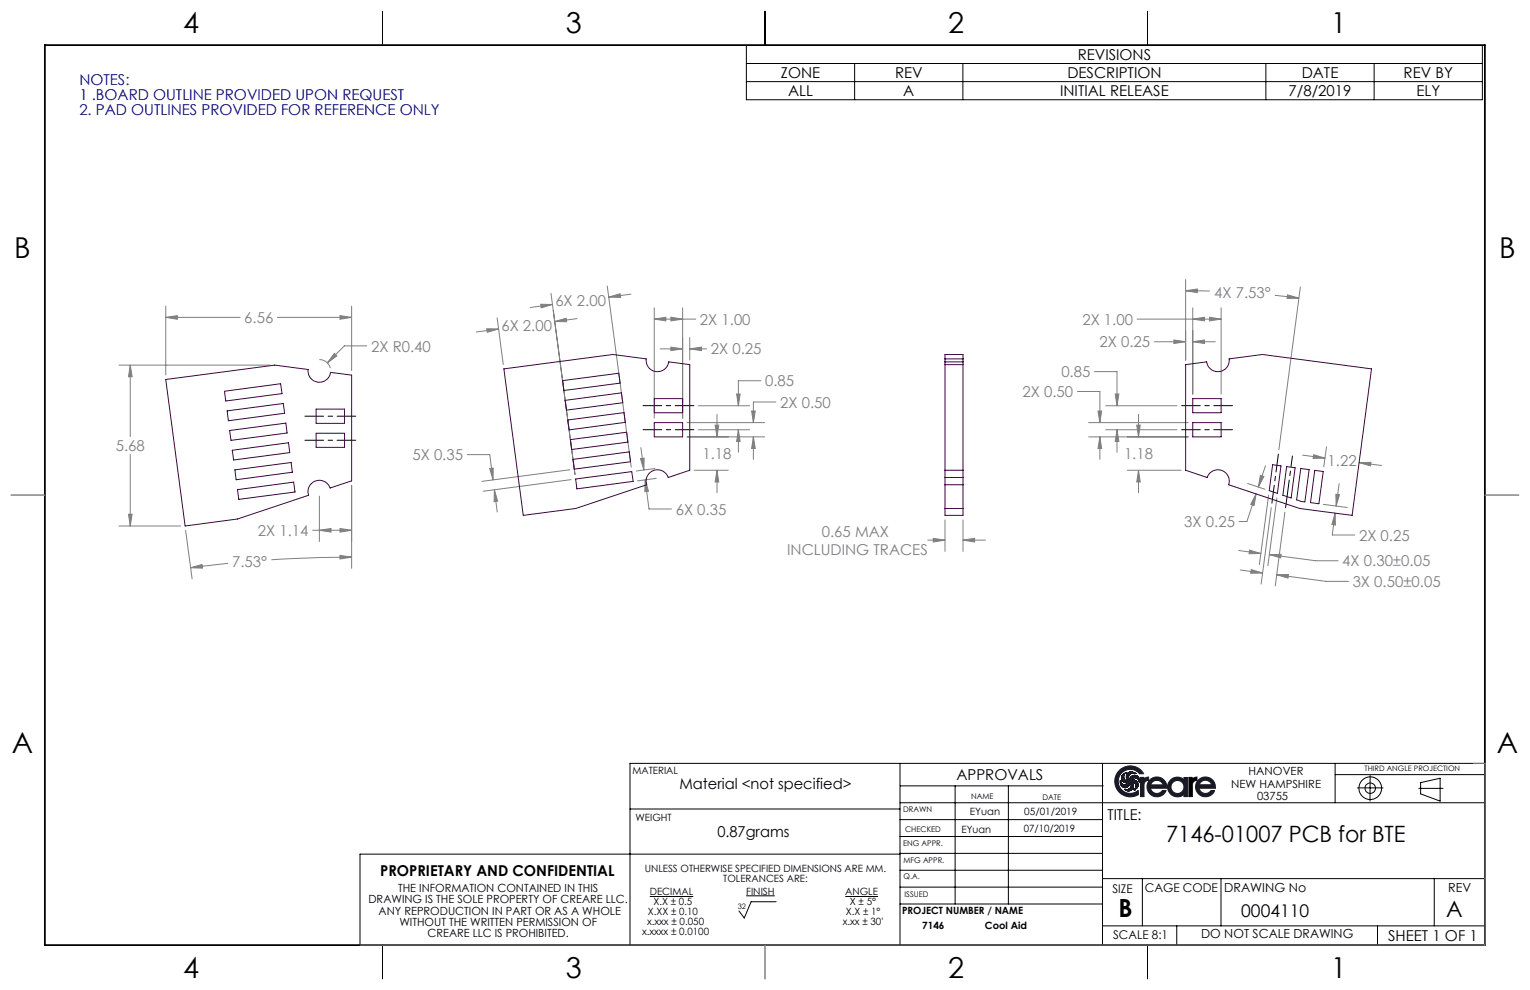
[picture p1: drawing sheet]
<svg xmlns="http://www.w3.org/2000/svg" width="432mm" height="279mm" viewBox="0 0 432 279" stroke-linecap="round" stroke-linejoin="round" font-family="sans-serif">
<g fill="none" stroke="#191924" stroke-width=".28">
<path d="M316.5 219.8l.1 .1M316.6 219.3l-.1 .1M316.7 218.9l-.1 1.1 .6 .7M316.7 218.9h.1M316.8 218.8h.1M317.1 219.3v.1M317.1 219.1v.1M317.2 219.6l.7 .8M317.2 218.8v.1M317.2 219.5v.2M317.2 218.9v.6M317.3 219.8v.1"/>
<path d="M317.3 218.5v.1M317.6 218.2l-.4 .6M317.6 218.1l-.9 .8M317.6 218.2h.1M317.6 218.1h.1M317.6 218.1v.1M317.9 219.5h.1M318 219.7v.1M318.1 218.4v.1M318.2 218.3l-.1 .1M318.2 218.3l.2-.2a1.64 1.64 0 0 1 1.9 .2M318.2 218.3l-.3 .6v.8l.7 .8"/>
<path d="M318.5 219.7h.1M318.5 219.3v.1M318.5 218v.1M318.5 219.1h.1M318.6 220h.1M318.6 218.9h.1M318.7 217.9h.1M318.7 218.7v.1M318.9 219.7h.1M319.1 217.8l-.1 .1M319.1 218.4h.1M319.2 219.9l-.2 .4"/>
<path d="M319.2 218.3h.1M319.3 219.9v-.1a1.32 1.32 0 0 1 2.1 .4l.2 .5M319.3 219.9h-.1M319.3 218.3h.1M319.4 219.7h.1M319.4 219v.1M319.5 217.8v.1M319.6 219.6h.1M319.7 217.9h.1M319.7 219.6h.1M319.8 218.9h.1M320.3 218.3l-.2-.1a1.29 1.29 0 0 0-1.4 .6 1.29 1.29 0 0 0 .1 1.5h-.1"/>
<path d="M320.3 218.3h.1M320.6 218.9l-.5-.1-.8 .3-.4 .5-.1 .7M320.6 219.6h.1M320.6 218.9h.1M320.7 218.9l.8 .9M320.8 219.6l.1 .1M321 219.7v.1M321.2 219.9l.1 .2M321.3 219.4h.1M321.4 219.5h.1M321.5 219.7l.1 1M321.6 218.4a3.4 3.4 0 0 0-4.8-.4 3.4 3.4 0 0 0-.4 4.8 3.4 3.4 0 0 0 4.9 .3v.1"/>
<path d="M321.6 218.4h1.2a4.4 4.4 0 0 0-6-1.7 4.4 4.4 0 0 0-1.6 6 4.4 4.4 0 0 0 6.1 1.5M322 219.4v5.4M322 219.4h.8v.3M324.2 219.4l-1.4 .3M324.2 219.4v.8M335.1 219.5l-.9-.1-.1 .5a2.81 2.81 0 0 0-3.8 .3 2.81 2.81 0 0 0 0 3.8 2.81 2.81 0 0 0 3.8 .3l.1 .5h.9v-5.3M335.5 219.5l.9-.1 .2 .4 1.2-.5v.9M335.5 219.5v5.2M316.2 220.4h.1M316.2 220.4v.9M316.2 220.4v.1M316.2 221.2l.3 .6 .9 .4 .6-.1 .7-.5"/>
<path d="M316.2 220.5l.6 .8 1.1 .2M316.3 221.4v.1M316.4 221h.1M316.5 221.7v.1M316.6 221.9h.1M316.7 220.1h.1M316.8 221.3l.1 .1M316.9 221.4h.1M317 220.5v.1M317 221.5h.1M317.1 220.6v.1M317.2 220.7h.1"/>
<path d="M317.2 220.7l.5 .2M317.3 221.5h.1M317.4 222.8h1M317.4 222.8h.1M317.4 222.8l.8 .4 1-.1M317.5 220.9h.6l.6-.2-.1 .2M317.6 222.2h.1M317.7 220.3h.1M317.9 220.4v.1M317.9 220.5h.7M318.3 222h-.1M318.3 220.9h.1"/>
<path d="M318.4 221.3h-.1M318.4 221.9l-.1 .1M318.4 222.8h-.1M318.6 221v.1M318.6 220.5h.1M318.6 220.9l-.8 .6M318.7 221.7h-.1M318.8 221.5h.1M318.8 222.6h-.1M318.8 223.2h.1M318.9 223.1h.1M318.9 221.1v.1"/>
<path d="M318.9 220.7h.1M318.9 220.7l-.2 .9M319 220.7l.2 .4v.8l-.2 .5-.6 .4M319 220.3a1.38 1.38 0 0 1 1.9 .4M319.1 222.3h-.1M319.1 220.5v.1M319.2 221v.1M319.2 222.1h-.1M319.2 222h.1M319.2 223v.1M319.2 221.2h.1M319.4 222.8v.1"/>
<path d="M319.6 221h.1M319.6 222.7h-.1M319.6 220.5l.1 .1M319.7 222.6l-.5 .4M319.7 221.1h.1M319.7 222.6h.1M319.7 222.4v.2M319.8 222.4h-.1M319.8 221.4h.1M319.8 222.2v.2M319.9 220.7h.1M320 220.7l.1 .1"/>
<path d="M320.1 222.9h.1M320.1 222.8v.1M320.1 220.2h.1M320.3 220.9l-.5-.3h-.7h.1a1.39 1.39 0 0 1 .6 1.7M320.3 220.9v.1M320.3 221l.3 .4v.7M320.4 222.5h.1M320.5 220.3h.1M320.5 222.3l-.4 .6M320.5 222.2v.1M320.6 221.5v.1M320.6 222.1l-.1 .1"/>
<path d="M320.6 222v.1M320.9 220.7l.3 .5M321 220.7v.1M321 222.2v.1M321.1 220.9h.1M321.1 221.9l-.4 .6-.6 .4M321.1 221v.9M321.2 221.8l-.1 .1M321.3 223.2v1M321.3 220.1v.1M321.6 220.7h.1M321.6 220.6h.1"/>
<path d="M324.2 220.2a1.47 1.47 0 0 0-1.3 1.2v3.4h-.9M324.7 221.5a1.83 1.83 0 0 1 1.8-1.3 1.83 1.83 0 0 1 1.7 1.3M324.7 221.5h3.5M324.8 222.5h-.1a1.86 1.86 0 0 0 1.5 1.4 1.86 1.86 0 0 0 1.9-.8h.9M324.8 222.5h4.4a2.8 2.8 0 0 0-3.3-3.1 2.8 2.8 0 0 0-1.9 4.1 2.8 2.8 0 0 0 4.5 .5l.6-.8-.1-.1M335.5 224.7l.9 .1M336.5 224.7l-.1 .1M336.5 221.4v3.3M337.8 220.2a1.47 1.47 0 0 0-1.3 1.2M338.4 222.5a1.88 1.88 0 0 0 1.5 1.4 1.88 1.88 0 0 0 1.9-.8M338.4 222.5h4.5a2.79 2.79 0 0 0-3.1-3.1 2.79 2.79 0 0 0-2.3 3.7 2.79 2.79 0 0 0 4.2 1.4l1.1-1.3-1-.1M339 220.7a1.8 1.8 0 0 1 2.9 .8h-3.4z"/>
<circle cx="332.3" cy="222.1" r="1.83"/>
</g>
<path d="M108 3.2v9.5M215.9 3.2v9.5M323.8 3.2v9.5M3.1 139.7h9.6M419.1 139.7h9.5M219 254.5h-7l-2 4.6-1.4-2M108 266.7v9.6M215.9 266.7v9.6M323.8 266.7v9.6" fill="none" stroke="#000" stroke-width=".28"/>
<path d="M12.7 12.7h406.4v254h-406.4z" fill="none" stroke="#000" stroke-width=".5"/>
<path d="M3.1 139.7h9.6M419.1 139.7h9.5M215.9 266.7v9.6" fill="none" stroke="#c0c0c0" stroke-width=".28"/>
<path d="M335.6 219.4h.8l.2 .4 1.2-.5v.9l-.9 .4-.4 .7-.1 3.5h-.9z" fill-rule="evenodd" fill="#000"/>
<g fill="#191924">
<path d="M316.1 217.3a4.3 4.3 0 0 0-.6 5.8 4.3 4.3 0 0 0 5.8 1.1l-.1-1.1a3.4 3.4 0 0 1-4.8-.4 3.4 3.4 0 0 1 .4-4.8 3.4 3.4 0 0 1 4.8 .5h1.2a4.4 4.4 0 0 0-6.7-1.1zM321.9 219.5v5.3h.9l.1-3.6 .5-.7 .7-.3 .1-.9-1.3 .5-.1-.4zM317 218.5l-.5 .9 .2 .9 1 .6 1.1-.2-.6 .7-.9 .1-.7-.3-.4-.8v.8l.3 .6 .6 .4h.7l.9-.5 .2-1 .4 .5-.1 .8-.4 .5-.5 .3h-.9l.6 .3 .7 .1 .9-.5 .3-1.1-.4-.7-.4-.3 .3-.1 .7 .3 .5 .6-.1 .9-.4 .6 .6-.4 .5-.9-.3-.9-.8-.6-1.1 .2 .6-.7 .8-.1 .7 .4 .5 .8v-.8l-.3-.6-.7-.4h-.9l-.7 .5-.2 .9-.3-.6v-.6l.4-.6 .6-.3 .8 .1-.8-.5-.7 .1-.6 .4-.3 .6v.8l.7 .8h-.7l-.7-.8v-.9l.4-.7z" fill-rule="evenodd"/>
<path d="M325.1 220.9l.8-.6h1.1l.8 .5 .4 .7h-3.5zM324.7 220a2.8 2.8 0 0 0 .1 4.3 2.8 2.8 0 0 0 4.3-1.1l-1-.1-1 .7-1 .1-1.1-.7-.3-.7 4.6-.1a2.81 2.81 0 0 0-1.5-2.8 2.81 2.81 0 0 0-3.1 .4zM338.9 220.8l.7-.5 1-.1 .9 .5 .4 .7-3.4 .1zM338.2 220.2a2.78 2.78 0 0 0 .5 4.2 2.78 2.78 0 0 0 4.1-1.3h-1l-1 .7-.9 .1-1.1-.6-.4-.8 4.6-.1a2.78 2.78 0 0 0-1.6-2.9 2.78 2.78 0 0 0-3.2 .7zM330.5 222.1a1.85 1.85 0 0 1 3.7 0 1.85 1.85 0 0 1-3.7 0zM330.3 220.1a2.81 2.81 0 0 0 0 3.9 2.81 2.81 0 0 0 3.8 .3l.1 .5h.9v-5.3l-.9-.1-.2 .5a2.76 2.76 0 0 0-3.7 .2z" fill-rule="evenodd"/>
</g>
<g fill="none" stroke="#000" stroke-width=".28">
<path d="M210.6 12.8h207.8v15.4h-207.8zM210.6 17.9h207.8M241.2 17.9v10.3M271.7 17.9v10.3M357.3 17.9v10.3M387.8 17.9v10.3M210.6 23h207.8M254 215.4v51.3M311.1 215.4v51.3M376.8 215.5v11.1M376.8 218.6h42.1M386.7 218.9l-.1 7.2"/>
<path d="M419.1 215.4h-241.3v51.3M177.8 228.3h76.2M254 226.6h165.1M254 236.1h57.1M254 231.3h57.1M254.1 221.8h57.3M269.6 221.8v33.3M284.6 221.8v33.3M383.1 222.4h7.2M400.4 222.5h6.8M400.9 220.9l5.5-1.3v6.5l-5.5-2.1zM183.4 253h12.2"/>
<path d="M210.6 252.8h8M238.6 253h9.2M254 250.4h57.1M254 255.1h57.1M254 241.1h-152.4v25.6M254 240.8h57.1M254 245.6h57.1M311.1 248h108M322.4 248v13.3M344.6 248v13.3M404.8 248v13.3M311.1 261.3h108"/>
<path d="M332.1 261.3v5.4M388.8 261.3v5.4"/>
<circle cx="386.7" cy="222.4" r="3.2"/>
<circle cx="386.7" cy="222.5" r="1.47"/>
</g>
<g fill="none" stroke="#808080" stroke-width=".28">
<path d="M334.6 78.9v22.7M46.8 89.6l3.3-.5v1zM46.8 86.4v19.4M46.8 89.6h20.9M78.3 89.6h20.9M94.4 99.7l.7 .7-2.7 2zM96 89.1l3.2 .5-3.2 .5zM99.2 86.4v18.2M103.5 97.6h-6.3l-4.8 4.8M137.4 92.8l3.3 .1-3.2 .9zM140.3 89.7l1.7 13.2M140.7 92.9l-6.3 .8"/>
<path d="M152.6 85.9h3.3l-3.2 1zM155.5 82.8l6.8 51.1M155.9 85.9l-6.3 .9M156.6 90.7l3.2-.9 .1 1zM162.9 89.9l-6.3 .8M171.4 80.7l6.8 51.1M171.8 83.9l3.2-1 .2 1zM178.1 83l-6.3 .9M184.6 90.1l3.3-.6v1.1zM184.6 86.9v31.1M184.6 90.1h11.8M186.3 98.5h6.4"/>
<path d="M189.3 89.5l3.4 .6-3.4 .5zM189.3 98l3.4 .5-3.4 .5zM192.7 86.9v31.1M194.7 98.5l3.3-.5v1zM194.7 95.3v6.3M194.7 98.5h4.7M320.9 90.1h23.7M325.8 96.4h8.8M331.3 96l3.3 .4-3.3 .5zM334.6 82.1l3.3-.5v1zM334.6 82.1h6.9M336.6 96.4l3.3-.4v.9z"/>
<path d="M336.6 90.1l3.3-.6v1.1zM336.6 86.9v24.3M336.6 96.4h6.4M341.3 89.5l3.3 .6-3.3 .5zM344.6 86.9v24.3M359.8 83.4l6.8 .7M363.4 83.2l3.2 .9-3.3 .1zM367 81l-6.1 45.9M33.6 103h42.7M36.8 103l.5 3.3h-1zM36.8 103v20.2M90.1 101.5a3.2 3.2 0 0 1 3.1 2.4"/>
<path d="M193.9 119.3h21.9M197.1 114.5h14.5M201.8 120h1l-.4 3.3zM202.4 116.9v6.4M207.9 111.2h1l-.5 3.3zM212.1 116h1l-.5 3.3zM214.7 107.5h-6.3v7M219 113.5h-6.4v5.8M304.1 110.5h6.3v8.8M307.2 119.3h28.2M308.9 104.9h6.3v9.6M309.9 116h1l-.5 3.3z"/>
<path d="M312.1 114.5h20.1M314.7 111.2h1.1l-.6 3.3zM320.8 120h1l-.5 3.3zM321.3 116.9v6.4M36.8 128.3v20.1M99.2 137v23.4M131.9 128.3h6.3l.9 7.1M138.2 132.2l1-.1-.1 3.3zM139.5 138.2l.9 3.2-.9 .2zM139.5 138.2l.8 6.3M160.8 132.6l-24.8 3.3M161.2 135.4l-24.9 3.2"/>
<path d="M180.8 129.4l1-.1-.1 3.3zM180.9 126.3l.8 6.3M182.1 135.4l1.1 8.3h6.3M182.1 135.4l.9 3.2-1 .1zM184.9 132.2l-5.3 .7M185.2 135l-5.3 .7M193.9 123.3h21.9M195.9 132.7h9.6M197.1 121.3h14.5M202.4 132.7l.4 3.3h-1zM202.4 132.7v6.4M208.4 121.3v6.3"/>
<path d="M208.4 121.3l.5 3.3h-1zM212.6 123.3l.5 3.3h-1zM212.6 123.3v6.3M307.2 123.3h28.2M310.4 123.3l.5 3.3h-1zM310.4 123.3v6.3M312.1 121.3h20.1M315.2 121.3l.6 3.3h-1.1zM315.2 121.3v6.3M318.1 132.7h15.2M321.3 132.7l.5 3.3h-1zM321.3 132.7v6.4"/>
<path d="M352.1 136.5l4.9 1.6M354.5 139.4l-.6 3.3-.9-.4zM354.5 139.4l-2.6 7.8h-2.2M355.7 134.2l1 .3-1.6 2.9zM357.2 131.4l-2.1 6M358 139.7l-2.6 19.6M367.6 128.4l6.3 .9M370.7 128.3l3.2 1-3.3 .1zM374.4 126.1l-.8 5.7M377 139.5l1 .1-.9 3.2zM377.9 136.5l-.8 6.3M383.6 130.6l6.3 .8"/>
<path d="M383.6 130.6l3.3-.1-.1 1zM33.6 148.4h17.4M36.3 145.1h1l-.5 3.3zM52.4 149.7l1.8 13.7M64.3 159l-10.5 1.2M88.2 149.6h11M90.1 149.6l3.3-.4v1zM90.1 140v12.8M96 156.7l3.2 .5-3.2 .6zM96 149.2l3.2 .4-3.2 .6zM99.2 157.2l-8.5 .1-14.1 .7M261.8 152.4h4.9"/>
<path d="M263.4 151.9l3.3 .5-3.3 .6zM266.7 146.7v8.9M271.8 152.4l3.3-.5v1.1zM271.8 146.7v8.9M271.8 152.4h6.3M349.6 155.4l6.2 .8M352.6 155.3l3.2 .9-3.3 .1zM358.2 156.5h3.4l-.1 .9zM358.2 156.5l13.1 1.8h6.3M358.8 143.3l-2.9 21.6M360.4 140.5l-2.6 19.2M362.6 144.6l-2.7 20.8"/>
<path d="M373.5 142.3l6.7 .9M376.8 144.8l.1 3.4-1-.2zM376.8 144.8l-.8 6.2h6.3M53.8 160.2l3.2-.9 .2 1zM350 160.9l6.3 .8M353.1 160.8l3.2 .9-3.3 .1zM360.3 162.2l3.3-.1-.1 1.1zM360.3 162.2l13.9 1.9h6.4M415.8 215.4h3.3v51.3h-317.5"/>
</g>
<path d="M86.1 117.5h14.3M181.5 114.5h14.3M333.5 114.5h14.3M86.1 124.3h14.3M181.5 121.3h14.3M333.5 121.3h14.3" fill="none" stroke="#000" stroke-width=".28" stroke-dasharray="15.2 1.3 1.3 1.3" stroke-dashoffset="10"/>
<path d="M359 142l1.8-13.8" fill="none" stroke="#000" stroke-width=".28" stroke-dasharray="15.2 1.3 1.3 1.3" stroke-dashoffset="10.2"/>
<path d="M362.8 143.3l2-14.6" fill="none" stroke="#000" stroke-width=".28" stroke-dasharray="15.2 1.3 1.3 1.3" stroke-dashoffset="7.4"/>
<path d="M212.6 123.3l.5 3.3h-1zM212.1 116h1l-.5 3.3zM180.8 129.4l1-.1-.1 3.3zM182.1 135.4l.9 3.2-1 .1zM139.5 138.2l.9 3.2-.9 .2zM138.2 132.2l1-.1-.1 3.3zM201.8 120h1l-.4 3.3zM202.4 132.7l.4 3.3h-1zM184.6 90.1l3.3-.6v1.1zM189.3 89.5l3.4 .6-3.4 .5zM207.9 111.2h1l-.5 3.3zM208.4 121.3l.5 3.3h-1zM152.6 85.9h3.3l-3.2 1zM171.8 83.9l3.2-1 .2 1zM189.3 98l3.4 .5-3.4 .5zM194.7 98.5l3.3-.5v1zM156.6 90.7l3.2-.9 .1 1zM137.4 92.8l3.3 .1-3.2 .9zM263.4 151.9l3.3 .5-3.3 .6zM271.8 152.4l3.3-.5v1.1zM320.8 120h1l-.5 3.3zM321.3 132.7l.5 3.3h-1zM309.9 116h1l-.5 3.3zM310.4 123.3l.5 3.3h-1zM314.7 111.2h1.1l-.6 3.3zM315.2 121.3l.6 3.3h-1.1zM336.6 96.4l3.3-.4v.9zM331.3 96l3.3 .4-3.3 .5zM336.6 90.1l3.3-.6v1.1zM341.3 89.5l3.3 .6-3.3 .5zM352.6 155.3l3.2 .9-3.3 .1zM358.2 156.5h3.4l-.1 .9zM353.1 160.8l3.2 .9-3.3 .1zM360.3 162.2l3.3-.1-.1 1.1zM355.7 134.2l1 .3-1.6 2.9zM354.5 139.4l-.6 3.3-.9-.4zM377 139.5l1 .1-.9 3.2zM376.8 144.8l.1 3.4-1-.2zM363.4 83.2l3.2 .9-3.3 .1zM334.6 82.1l3.3-.5v1zM370.7 128.3l3.2 1-3.3 .1zM383.6 130.6l3.3-.1-.1 1zM36.8 103l.5 3.3h-1zM36.3 145.1h1l-.5 3.3zM46.8 89.6l3.3-.5v1zM96 89.1l3.2 .5-3.2 .5zM96 156.7l3.2 .5-3.2 .6zM53.8 160.2l3.2-.9 .2 1zM90.1 149.6l3.3-.4v1zM96 149.2l3.2 .4-3.2 .6zM94.4 99.7l-2 2.7 2.7-2z" fill="#808080"/>
<g fill="none" stroke="#400040" stroke-width=".28">
<path d="M46.8 107.1l30.7-4.1 9.5 1.3a3.2 3.2 0 0 0 2.7 3.5 3.2 3.2 0 0 0 3.6-2.7l5.9 .8v29.8l-6 2a3.2 3.2 0 0 0-4.1-2 3.2 3.2 0 0 0-2 4.1l-20.1 6.7-14.8 1.9zM63.4 110.4l15.8-2.1 .4 2.8-15.9 2.1zM64.1 116l15.8-2.1 .4 2.7-15.8 2.1zM89.2 115.5h8v4h-8zM142.2 104.1l30.8-4.1 9.4 1.3a3.2 3.2 0 0 0 2.7 3.6 3.2 3.2 0 0 0 3.6-2.8l6 .8v29.8l-6.1 2.1a3.2 3.2 0 0 0-4.1-2.1 3.2 3.2 0 0 0-2 4.1l-20 6.7-14.8 2zM158.8 107.4l15.8-2.1 .4 2.8-15.9 2.1zM159.5 113l15.9-2.1 .4 2.8-15.9 2zM160.2 118.5l15.9-2 .4 2.7-15.9 2.1zM184.6 112.5h8.1v4h-8.1zM184.6 119.3h8.1v4h-8.1zM266.7 101.3v.8M266.7 102.9h5.1"/>
<path d="M266.7 101.3v-1.3h5.1v1.3M266.7 102.1v32.7M266.7 102.1h5.1M266.7 101.3h5.1M271.8 101.3v.8M271.8 102.1v32.7M334.6 102.9l5.9-.8a3.2 3.2 0 0 0 3.6 2.8 3.2 3.2 0 0 0 2.8-3.6l9.4-1.3 30.8 4.1-5.5 41.4-14.8-2-20.1-6.7a3.2 3.2 0 0 0-2-4.1 3.2 3.2 0 0 0-4 2.1l-6.1-2.1zM336.6 112.5h8v4h-8zM336.6 119.3h8v4h-8zM64.8 121.5l15.9-2.1 .3 2.8-15.8 2.1zM65.5 127.1l15.9-2.1 .4 2.7-15.9 2.1zM66.3 132.6l15.9-2.1 .3 2.8-15.9 2.1z"/>
<path d="M67 138.2l15.9-2.1 .4 2.8-15.9 2zM89.2 122.3h8v4h-8zM161 124.1l15.8-2.1 .4 2.8-15.9 2.1zM161.7 129.6l15.9-2.1 .3 2.8-15.8 2.1zM162.5 135.2l15.8-2.1 .4 2.8-15.9 2.1zM266.7 134.8v2M266.7 136.8v8.7h5.1v-8.7M266.7 132.7h5.1M266.7 134.8h5.1M266.7 136.8h5.1M271.8 134.8v2M359.2 131.2l2.3 .3-1 7.7-2.3-.7z"/>
<path d="M363.1 131.7l2.4 .3-1.1 8.5-2.3-.7zM367.1 132.2l2.4 .3-1.2 9.1-2.4-.5zM371.1 132.8l2.4 .3-1.3 9.1-2.3-.3zM266.7 143.5h5.1"/>
</g>
<g font-size="8.1">
<text x="51.7" y="9.3">4</text>
<text x="159.7" y="9.3">3</text>
<text x="267.6" y="9.3">2</text>
<text x="375.6" y="9.3">1</text>
<text x="4" y="72.8">B</text>
<text x="423.1" y="72.8">B</text>
<text x="3.3" y="212.5">A</text>
<text x="422.4" y="212.5">A</text>
<text x="51.7" y="276">4</text>
<text x="159.7" y="276">3</text>
<text x="267.6" y="276">2</text>
<text x="375.6" y="276">1</text>
</g>
<text font-size="7.1" x="315.7" y="258.8">B</text>
<g font-size="6.3">
<text x="329.1" y="237.8">7146-01007 PCB for BTE</text>
<text x="408.1" y="258.9">A</text>
</g>
<text font-size="4.9" x="350.3" y="258.8">0004110</text>
<g font-size="4.2">
<text x="304.1" y="16.9">REVISIONS</text>
<text x="220.4" y="22">ZONE</text>
<text x="252.6" y="22">REV</text>
<text x="301.2" y="22">DESCRIPTION</text>
<text x="367.4" y="22">DATE</text>
<text x="396.1" y="22">REV BY</text>
<text x="222.4" y="27.1">ALL</text>
<text x="254.9" y="27.1">A</text>
<text x="299.2" y="27.1">INITIAL RELEASE</text>
<text x="363.7" y="27.1">7/8/2019</text>
<text x="399.7" y="27.1">ELY</text>
<text x="269.9" y="220.3">APPROVALS</text>
<text x="191.7" y="222.6">Material &lt;not specified&gt;</text>
<text x="312.6" y="231.6">TITLE:</text>
<text x="202.4" y="236.2">0.87grams</text>
<text x="107.3" y="247.2">PROPRIETARY AND CONFIDENTIAL</text>
<text x="391.8" y="265.5">SHEET 1 OF 1</text>
</g>
<g font-size="4.2" fill="#000080">
<text x="22.4" y="24.1">NOTES:</text>
<text x="22.4" y="28.3">1 .BOARD OUTLINE PROVIDED UPON REQUEST</text>
<text x="22.4" y="32.5">2. PAD OUTLINES PROVIDED FOR REFERENCE ONLY</text>
</g>
<g font-size="4.2" fill="#808080">
<text x="156.7" y="86.5">6X 2.00</text>
<text x="342.7" y="84.2">4X 7.53°</text>
<text x="68.9" y="91.2">6.56</text>
<text x="141.5" y="93.4">6X 2.00</text>
<text x="197.5" y="91.6">2X 1.00</text>
<text x="305.5" y="91.6">2X 1.00</text>
<text x="104.7" y="99.2">2X R0.40</text>
<text x="200.6" y="100">2X 0.25</text>
<text x="310.3" y="98">2X 0.25</text>
<text x="299.5" y="106.5">0.85</text>
<text x="215.9" y="109">0.85</text>
<text x="288.6" y="112.1">2X 0.50</text>
<text x="220.2" y="115">2X 0.50</text>
<text x="32.7" y="127.3">5.68</text>
<text x="116.4" y="129.9">5X 0.35</text>
<text x="198.3" y="129.6">1.18</text>
<text x="317.2" y="129.6">1.18</text>
<text x="374.7" y="131.5">1.22</text>
<text x="190.7" y="145.2">6X 0.35</text>
<text x="334.2" y="148.8">3X 0.25</text>
<text x="72.8" y="151.2">2X 1.14</text>
<text x="231.9" y="151.5">0.65 MAX</text>
<text x="383.6" y="152.6">2X 0.25</text>
<text x="65.5" y="160">7.53°</text>
<text x="222.2" y="156.5">INCLUDING TRACES</text>
<text x="378.8" y="159.8">4X 0.30±0.05</text>
<text x="381.8" y="165.6">3X 0.50±0.05</text>
</g>
<g font-size="3.5">
<text x="345.5" y="251.7">DRAWING No</text>
<text x="408.7" y="251.7">REV</text>
<text x="339" y="264.8">DO NOT SCALE DRAWING</text>
</g>
<g font-size="3.4">
<text x="313.9" y="251.9">SIZE</text>
<text x="323.1" y="251.6">CAGE CODE</text>
<text x="314.1" y="265">SCALE 8:1</text>
</g>
<g font-size="3.2">
<text x="352.4" y="218.8">HANOVER</text>
<text x="347.4" y="222.4">NEW HAMPSHIRE</text>
<text x="354.8" y="225.7">03755</text>
<text x="112.4" y="251.8">THE INFORMATION CONTAINED IN THIS</text>
<text x="104" y="255">DRAWING IS THE SOLE PROPERTY OF CREARE LLC.</text>
<text x="106.8" y="258.2">ANY REPRODUCTION IN PART OR AS A WHOLE</text>
<text x="112.7" y="261.3">WITHOUT THE WRITTEN PERMISSION OF</text>
<text x="120.7" y="264.5">CREARE LLC IS PROHIBITED.</text>
</g>
<g font-size="2.8">
<text x="178.5" y="218.3">MATERIAL</text>
<text x="179.4" y="231.7">WEIGHT</text>
<text x="273.7" y="230">EYuan</text>
<text x="289.1" y="230">05/01/2019</text>
<text x="271.4" y="235.2">EYuan</text>
<text x="289" y="234.7">07/10/2019</text>
<text x="182" y="246.2">UNLESS OTHERWISE SPECIFIED DIMENSIONS ARE MM.</text>
<text x="204.1" y="249">TOLERANCES ARE:</text>
<text x="183.4" y="252.7">DECIMAL</text>
<text x="184.4" y="255.5">X.X ± 0.5</text>
<text x="210.6" y="252.5">FINISH</text>
<text x="238.6" y="252.7">ANGLE</text>
<text x="239.9" y="255.5">X ± 5°</text>
<text x="254.6" y="258">PROJECT NUMBER / NAME</text>
<text x="181.2" y="264">x.xxxx ± 0.0100</text>
<text x="182.6" y="261.2">x.xxx ± 0.050</text>
<text x="182.8" y="258.3">X.XX ± 0.10</text>
<text x="237.8" y="261.2">x.xx ± 30'</text>
<text x="238.7" y="258.3">X.X ± 1°</text>
<text x="260.3" y="262.1">7146</text>
<text x="278" y="262.1">Cool Aid</text>
</g>
<g font-size="2.2">
<text x="274.1" y="225.5">NAME</text>
<text x="294.3" y="225.8">DATE</text>
<text x="254.9" y="229.2">DRAWN</text>
<text x="254.9" y="238.7">ENG APPR.</text>
<text x="255.4" y="234.7">CHECKED</text>
<text x="255" y="243.5">MFG APPR.</text>
<text x="255" y="248.2">Q.A.</text>
<text x="255.3" y="253.1">ISSUED</text>
</g>
<g font-size="2.1">
<text x="385.1" y="217.6">THIRD ANGLE PROJECTION</text>
<text x="208.2" y="256.5">32</text>
</g>
</svg>
